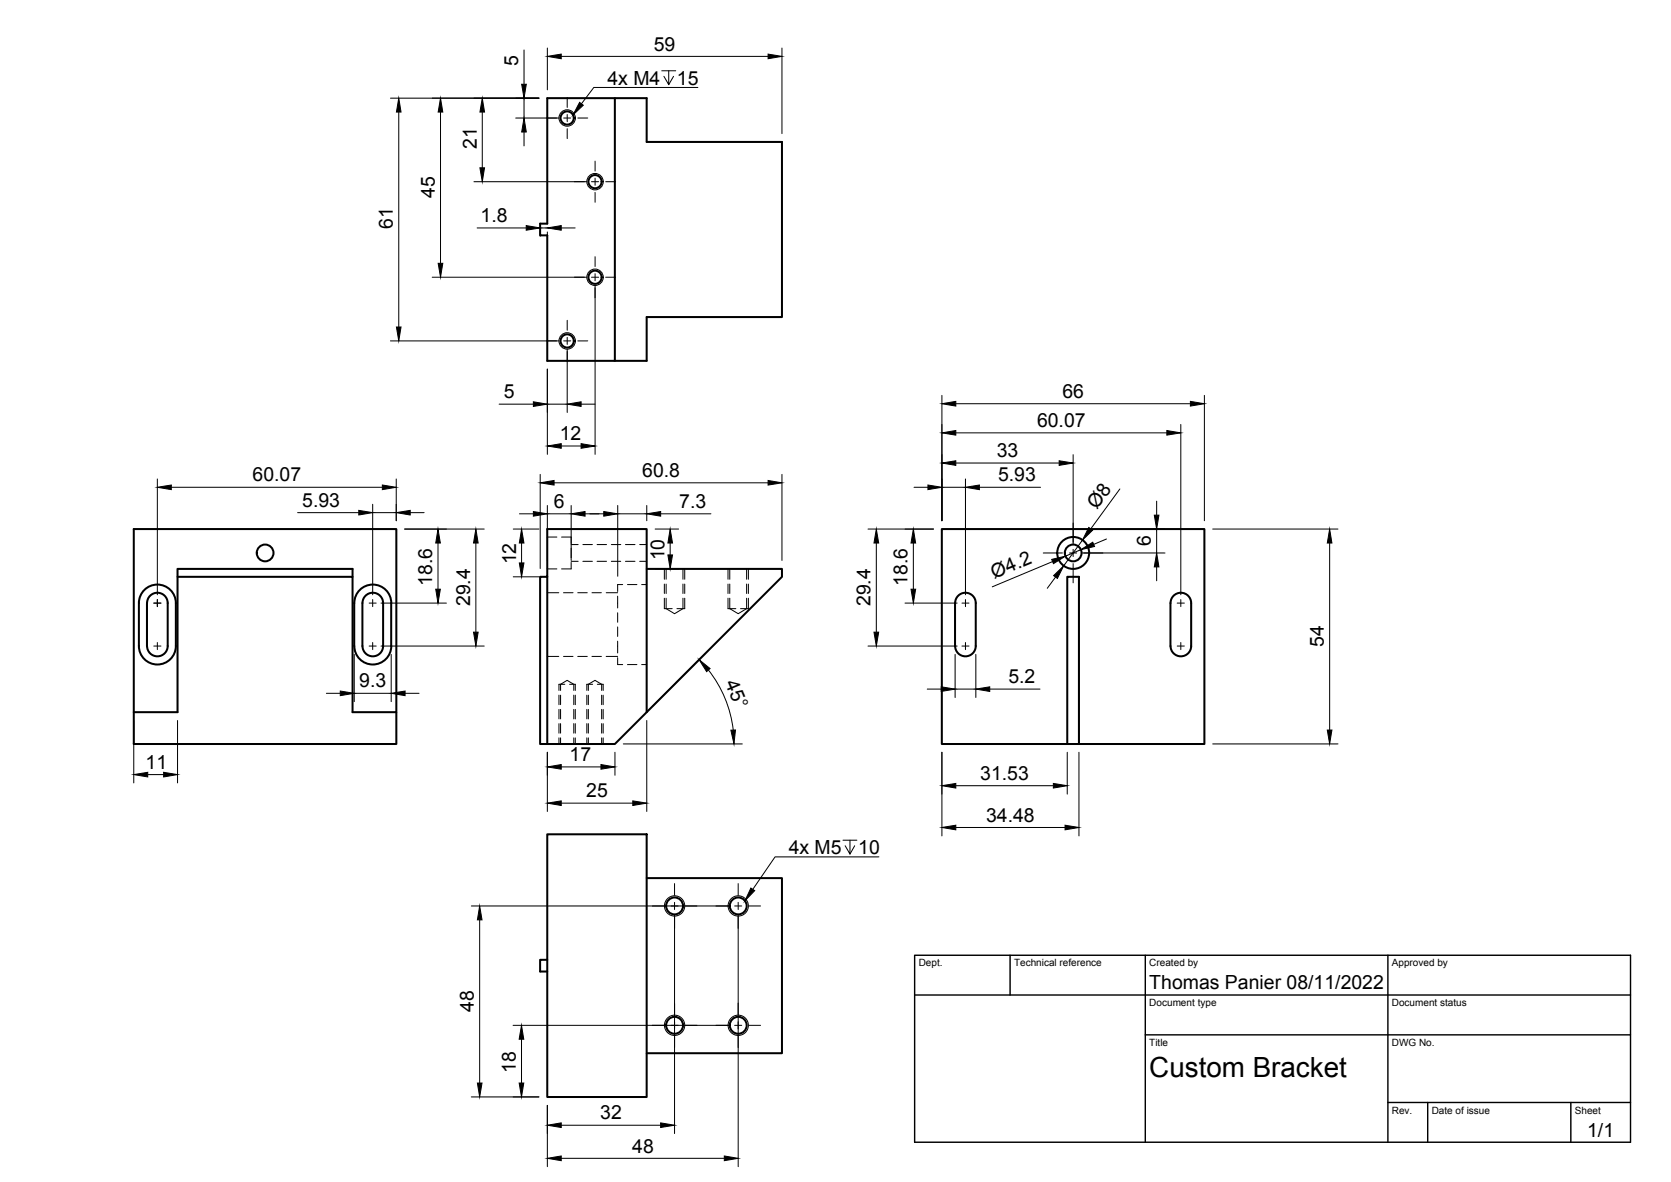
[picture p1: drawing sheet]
<svg xmlns="http://www.w3.org/2000/svg" width="420mm" height="297mm" viewBox="0 0 420 297" stroke-linecap="round" stroke-linejoin="round" font-family="sans-serif">
<!-- layer: Hidden -->
<g fill="none" stroke="#000" stroke-width=".25">
<path d="M137.6 135h2.4M141.2 135h2.4v1.6M143.6 137.8v2.4M143.6 136.8h1.8M146.6 136.8h2.3M150.1 136.8h2.4M153.7 136.8h2.4M157.3 136.8h2.4M160.8 136.8h1.8M137.6 149h2.9M137.6 143h2.4M141.7 149h2.4"/>
<path d="M143.6 141.3v1.7h-2.4M143.6 141.1h1.8M145.3 149h2.4M146.6 141.1h2.3M148.8 149h2.4M150.1 141.1h2.4M152.4 149h2.9M153.7 141.1h2.4M155.3 149.8v3M155.3 154v2.4M155.3 157.6v2.3M156.6 146.9h-1.3v1.7"/>
<path d="M157.3 141.1h2.4M157.8 146.9h2.3M160.8 141.1h1.8M161.3 146.9h1.3M167 153h2M167.5 150.3v2.7l2.1 1.2 2.1-1.2v-2.7M167.5 143v2.6M167.5 146.8v2.3M170.2 153h2M171.7 143v2.6M171.7 146.8v2.3M183 153h2"/>
<path d="M183.5 150.3v2.7l2.1 1.2 2.1-1.2v-2.7M183.5 143v2.6M183.5 146.8v2.3M186.2 153h2M187.7 143v2.6M187.7 146.8v2.3M137.6 165h2.9M140.5 172h1.5M140.9 173.5v-1.5l1.7-1 1.7 1v1.5M140.9 174.7v2.4M140.9 178.3v2.4M141.7 165h2.4"/>
<path d="M143.2 172h1.5M144.3 174.7v2.4M144.3 178.3v2.4M145.3 165h2.4M147.6 172h1.4M147.9 173.5v-1.5l1.7-1 1.7 1v1.5M147.9 174.7v2.4M147.9 178.3v2.4M148.8 165h2.4M150.2 172h1.5M151.3 174.7v2.4M151.3 178.3v2.4"/>
<path d="M152.4 165h2.9M155.3 165.3v1.7h1.3M155.3 161.1v3M157.8 167h2.3M161.3 167h1.3M140.9 181.8v2.4M140.9 185.4v1.6M144.3 181.8v2.4M144.3 185.4v1.6M147.9 181.8v2.4M147.9 185.4v1.6M151.3 181.8v2.4"/>
<path d="M151.3 185.4v1.6"/>
</g>
<!-- layer: Visible -->
<g fill="none" stroke="#000" stroke-width=".51">
<path d="M154.6 24.7v66h-17v-31.6h-1.8v-2.9h1.8v-31.5h25v11h34v44h-34v11h-8M36 148.6a4.6 4.6 0 0 1 5.2-1.4 4.6 4.6 0 0 1 3 4.3v10.8a4.6 4.6 0 0 1-4.6 4.7 4.6 4.6 0 0 1-4.7-4.6v-10.9a4.6 4.6 0 0 1 1.1-2.9zM37.9 149.5a2.59 2.59 0 0 1 2.8-.3 2.59 2.59 0 0 1 1.5 2.3v10.8a2.6 2.6 0 0 1-2.6 2.6 2.6 2.6 0 0 1-2.6-2.5v-10.9a2.59 2.59 0 0 1 .9-2zM44.6 145h44v34h11.1v-46h-66.1v54h66.1v-8M88.6 145v-2h-44v36h-11M90.2 148.6a4.6 4.6 0 0 1 5.1-1.4 4.6 4.6 0 0 1 3.1 4.3v10.8a4.7 4.7 0 0 1-4.7 4.7 4.7 4.7 0 0 1-4.6-4.6v-10.9a4.6 4.6 0 0 1 1.1-2.9zM92.1 149.5a2.59 2.59 0 0 1 2.8-.3 2.59 2.59 0 0 1 1.4 2.4v10.7a2.59 2.59 0 0 1-2.6 2.6 2.59 2.59 0 0 1-2.6-2.6v-10.8a2.59 2.59 0 0 1 1-2zM137.6 145h-1.8v42h1.8v-54h25v46l-8 8h-17M162.6 143h34v2l-34 34M241.1 149.5a2.59 2.59 0 0 1 2.8-.3 2.59 2.59 0 0 1 1.4 2.4v10.7a2.59 2.59 0 0 1-2.6 2.6 2.59 2.59 0 0 1-2.5-2.6v-10.8a2.59 2.59 0 0 1 .9-2zM294.9 149.9a2.59 2.59 0 0 1 2.9-.8 2.59 2.59 0 0 1 1.7 2.4v10.8a2.6 2.6 0 0 1-2.6 2.6 2.6 2.6 0 0 1-2.6-2.5v-10.9l.1-.5zM268.4 187h-31.6v-54h66v54h-34.4v-42h2.9v42"/>
<path d="M137.6 209.7h25v66h-25zM162.6 220.7h34v44h-34M137.6 241.2h-1.8v2.9h1.8"/>
<circle cx="142.6" cy="29.7" r="1.66"/>
<circle cx="149.6" cy="45.7" r="1.66"/>
<circle cx="149.6" cy="69.7" r="1.66"/>
<circle cx="142.6" cy="85.7" r="1.66"/>
<circle cx="66.7" cy="139" r="2.11"/>
<circle cx="269.8" cy="139" r="2.11"/>
<circle cx="269.8" cy="139" r="4"/>
<circle cx="169.6" cy="227.7" r="2.13"/>
<circle cx="185.6" cy="227.7" r="2.13"/>
<circle cx="169.6" cy="257.7" r="2.13"/>
<circle cx="185.6" cy="257.7" r="2.13"/>
</g>
<!-- layer: Hidden Narrow -->
<g fill="none" stroke="#000" stroke-width=".25">
<path d="M167 143v2.6M167 146.8v2.3M167 150.3v2.7M172.2 143v2.6M172.2 146.8v2.3M172.2 150.3v2.7M183 143v2.6M183 146.8v2.3M183 150.3v2.7M188.2 143v2.6M188.2 146.8v2.3M188.2 150.3v2.7"/>
<path d="M140.5 172v1.5M140.5 174.7v2.4M140.5 178.3v2.4M144.7 172v1.5M144.7 174.7v2.4M144.7 178.3v2.4M147.6 172v1.5M147.6 174.7v2.4M147.6 178.3v2.4M151.7 172v1.5M151.7 174.7v2.4M151.7 178.3v2.4"/>
<path d="M140.5 181.8v2.4M140.5 185.4v1.6M144.7 181.8v2.4M144.7 185.4v1.6M147.6 181.8v2.4M147.6 185.4v1.6M151.7 181.8v2.4M151.7 185.4v1.6"/>
</g>
<!-- layer: Visible Narrow -->
<g fill="none" stroke="#000" stroke-width=".25">
<circle cx="142.6" cy="29.7" r="2.06"/>
<circle cx="149.6" cy="45.7" r="2.06"/>
<circle cx="149.6" cy="69.7" r="2.06"/>
<circle cx="142.6" cy="85.7" r="2.06"/>
<circle cx="169.6" cy="227.7" r="2.55"/>
<circle cx="185.6" cy="227.7" r="2.55"/>
<circle cx="169.6" cy="257.7" r="2.55"/>
<circle cx="185.6" cy="257.7" r="2.55"/>
</g>
<!-- layer: TITLEBLOCK -->
<path d="M230 240.1h180v46.9h-180zM230 250h180M254 240.1v9.9M288 240.1v46.9M349 240.1v46.9M288 260.1h122M349 277.1h61M359 277.1v9.9M395 277.1v9.9" fill="none" stroke="#000" stroke-width=".36"/>
<!-- layer: FD_Dimensions -->
<g fill="none" stroke="#000" stroke-width=".25">
<path d="M131.8 12.6v8.6M137.6 12.1v10.5M141.1 14.2h52M196.6 12.1v21.5M98.2 24.7h37.3M100.3 28.2v54M110.8 28.2v38M121.3 28.2v14M129.7 29.7h10.8M131.8 24.7v5M131.8 33.2v3.5M119.2 45.7h28.3"/>
<path d="M120 57.3h12.3M135.8 58.3v1.1M135.8 57.3h1.8M137.6 58.3v1.1M141.1 57.3h3.5M108.7 69.7h38.8M149.6 71.8v42.4M98.2 85.7h42.3M137.6 92.8v21.4M142.6 87.8v15.9M236.8 99.4v31.5M302.8 99.4v31.5"/>
<path d="M125.5 101.6h8.6M135.8 119.2v23.7M137.6 101.6h5M141.1 112.1h5M146.1 101.6h3.5M196.6 119.2v21.7M240.3 101.5h59M240.3 108.8h53.1M240.3 116.4h26M269.8 114.3v22.5M296.9 106.7v42.8M39.6 120.4v29.1"/>
<path d="M43.1 122.5h53M74.8 128.8h15.4M93.7 126.7v22.8M93.7 128.8h5.9M99.6 120.4v10.5M101.7 133h20.1M103.1 128.8h3.5M110.1 136.5v11.6M119.7 136.5v22.4M129.1 133h6.4M130.6 129.1h3.5M131.1 136.5v5"/>
<path d="M137.6 127v13.9M137.6 129.1h6M139.3 121.3h53.8M143.6 127v13.9M147.1 129.1h4.7M155.3 129.1h7.3M155.3 127v17.8M162.6 127v3.9M164.7 133h5.9M166.1 129.1h12.7M168.5 136.5v3M218.2 133h16.5"/>
<path d="M220.3 136.5v22.4M229.7 136.5v11.6M229.8 122.5h3.5M236.8 122.5h6M242.8 120.4v29.1M246.3 122.5h15.3M271.8 138.1l-3.9 1.7M271.9 139h21M272.2 135.7l-4.7 6.5M278.2 135.5l-3.2 1.3M281.6 122.9l-7.3 10M289.9 133h3"/>
<path d="M290.8 125.9v3.6M290.8 133v6M304.9 133h31.5M334.3 136.5v47M95.8 151.6h16.4M129.1 145h6.4M164.7 143h5.9M227.6 151.6h13.1M264.7 141.1l-15.2 6.4M265.4 145l-2.1 2.8M290.8 142.5v3.5M82.1 174.2h3.5"/>
<path d="M89.1 164.5v11.8M89.1 174.2h9.3M95.8 162.4h26M98.4 164.5v11.8M101.9 174.2h3.5M177.3 164.3l-13.2 13.2M178.1 168.4a29.9 29.9 0 0 1 6.3 15M218.2 162.4h22.5M233.2 173.2h3.5M240.2 164.5v10.8M240.2 173.2h5.2M245.4 164.5v10.8"/>
<path d="M248.9 173.2h12.6M33.6 181.1v15.7M37.1 194.7h4M44.6 181.1v15.7M137.6 189v14.9M141.1 192.7h10M154.6 189v5.8M156.7 187h29.9M162.6 181.1v22.8M236.8 189v21.1M240.3 197.4h24.6M268.4 189v10.6"/>
<path d="M271.3 189v21.1M304.9 187h31.5M141.1 201.8h18M240.3 207.9h27.5M118.5 227.7h65M120.6 231.2v41M169.6 229.8v55.1M185.6 229.8v63.4M129 257.7h54.5M118.5 275.7h17M131.1 261.2v11M137.6 277.8v15.4"/>
<path d="M141.1 282.8h25M141.1 291.1h41"/>
</g>
<g fill="#000" stroke="#000" stroke-width=".25">
<path d="M137.6 14.2l3.5-.6v1.2zM193.1 13.6l3.5 .6-3.5 .6zM100.3 24.7l.5 3.5h-1.1zM110.8 24.7l.5 3.5h-1.1zM121.3 24.7l.5 3.5h-1.1zM131.8 29.7l.5 3.5h-1.1zM131.2 21.2h1.1l-.5 3.5zM120.7 42.2h1.1l-.5 3.5zM132.3 56.7l3.5 .6-3.5 .6zM137.6 57.3l3.5-.6v1.2zM110.2 66.2h1.1l-.5 3.5zM99.7 82.2h1.1l-.5 3.5z"/>
<path d="M134.1 101l3.5 .6-3.5 .5zM137.6 112.1l3.5-.6v1.2zM142.6 101.6l3.5-.6v1.1zM146.1 111.5l3.5 .6-3.5 .6zM236.8 101.5l3.5-.6v1.2zM236.8 108.8l3.5-.6v1.2zM236.8 116.4l3.5-.6v1.2zM266.3 115.8l3.5 .6-3.5 .6zM293.4 108.2l3.5 .6-3.5 .6zM299.3 100.9l3.5 .6-3.5 .6zM39.6 122.5l3.5-.6v1.1zM90.2 128.3l3.5 .5-3.5 .6z"/>
<path d="M96.1 121.9l3.5 .6-3.5 .5zM99.6 128.8l3.5-.5v1.1zM110.1 133l.6 3.5h-1.1zM119.7 133l.5 3.5h-1.1zM131.1 133l.6 3.5h-1.1zM134.1 128.6l3.5 .5-3.5 .6zM135.8 121.3l3.5-.6v1.2zM143.6 129.1l3.5-.5v1.1zM151.8 128.6l3.5 .5-3.5 .6zM162.6 129.1l3.5-.5v1.1zM168.5 133l.6 3.5h-1.2zM167.9 139.5h1.2l-.6 3.5z"/>
<path d="M193.1 120.7l3.5 .6-3.5 .6zM220.3 133l.6 3.5h-1.1zM229.7 133l.5 3.5h-1.1zM233.3 121.9l3.5 .6-3.5 .5zM242.8 122.5l3.5-.6v1.1zM273.8 132.6l.9 .7-2.5 2.4zM271.8 138.1l3-1.8 .4 1zM290.2 129.5h1.2l-.6 3.5zM334.3 133l.6 3.5h-1.2zM109.6 148.1h1.1l-.6 3.5zM119.1 158.9h1.1l-.5 3.5zM130.6 141.5h1.1l-.6 3.5z"/>
<path d="M219.8 158.9h1.1l-.6 3.5zM229.1 148.1h1.1l-.5 3.5zM264.4 140.6l3.5-.8-3 1.9zM264.9 144.7l2.6-2.5-1.6 3.2zM290.8 139l.6 3.5h-1.2zM85.6 173.7l3.5 .5-3.5 .6zM98.4 174.2l3.5-.5v1.1zM175.8 165.8l2.7 2.2-.8 .8zM236.7 172.6l3.5 .6-3.5 .6zM245.4 173.2l3.5-.6v1.2zM33.6 194.7l3.5-.6v1.1zM41.1 194.1l3.5 .6-3.5 .5z"/>
<path d="M137.6 192.7l3.5-.6v1.2zM151.1 192.1l3.5 .6-3.5 .6zM183.8 183.5l1.1-.1-.3 3.6zM236.8 197.4l3.5-.5v1.1zM264.9 196.9l3.5 .5-3.5 .6zM333.7 183.5h1.2l-.6 3.5zM137.6 201.8l3.5-.5v1.1zM159.1 201.3l3.5 .5-3.5 .6zM236.8 207.9l3.5-.5v1.1zM267.8 207.4l3.5 .5-3.5 .6zM120.6 227.7l.6 3.5h-1.2zM120 272.2h1.2l-.6 3.5z"/>
<path d="M130.5 272.2h1.2l-.6 3.5zM131.1 257.7l.6 3.5h-1.2zM137.6 282.8l3.5-.6v1.1zM137.6 291.1l3.5-.6v1.2zM166.1 282.2l3.5 .6-3.5 .5zM182.1 290.5l3.5 .6-3.5 .6z"/>
</g>
<!-- layer: Smart Centers -->
<g fill="none" stroke="#000" stroke-width=".25">
<path d="M137.5 29.7h2.4M141.7 29.7h1.8M142.6 24.5v2.5M142.6 28.8v1.8M142.6 32.3v2.5M145.3 29.7h2.5M144.4 45.7h2.5M148.7 45.7h1.8M149.6 40.5v2.5M149.6 44.8v1.8M149.6 48.4v2.4M152.3 45.7h2.5"/>
<path d="M144.4 69.7h2.5M148.7 69.7h1.8M149.6 64.5v2.5M149.6 68.8v1.8M149.6 72.4v2.4M152.3 69.7h2.5M137.5 85.7h2.4M141.7 85.7h1.8M142.6 80.5v2.5M142.6 84.8v1.8M142.6 88.3v2.5M145.3 85.7h2.5"/>
<path d="M262.3 139h4.8M268.9 139h1.8M269.8 131.5v4.8M269.8 138.1v1.8M272.5 139h4.8M38.7 151.6h1.8M39.6 150.7v1.7M92.8 151.6h1.8M93.7 150.7v1.7M241.9 151.6h1.7M242.8 150.7v1.7M269.8 141.6v4.9"/>
<path d="M296 151.6h1.8M296.9 150.7v1.7M38.7 162.4h1.8M39.6 161.5v1.7M92.8 162.4h1.8M93.7 161.5v1.7M241.9 162.4h1.7M242.8 161.5v1.7M296 162.4h1.8M296.9 161.5v1.7M164 227.7h2.9M168.7 227.7h1.8"/>
<path d="M169.6 222v3M169.6 226.8v1.8M169.6 230.3v3M172.3 227.7h2.9M180 227.7h2.9M184.7 227.7h1.8M185.6 222v3M185.6 226.8v1.8M185.6 230.3v3M188.3 227.7h2.9M164 257.7h2.9M168.7 257.7h1.8"/>
<path d="M169.6 252.1v2.9M169.6 256.8v1.8M172.3 257.7h2.9M180 257.7h2.9M184.7 257.7h1.8M185.6 252.1v2.9M185.6 256.8v1.8M188.3 257.7h2.9M169.6 260.4v2.9M185.6 260.4v2.9"/>
</g>
<!-- layer: Hole Notes -->
<path d="M166.4 17.8h3.5M168.1 17.8v3.5l-1.2-2.1M169.4 19.2l-1.3 2.1M175.5 22h-26.2l-3.1 4.1M212 211.1h3.5M213.7 211.1v3.5l-1.2-2.1M214.9 212.5l-1.2 2.1M221 215.3h-26.1l-5.6 8.2" fill="none" stroke="#000" stroke-width=".25"/>
<path d="M145.7 25.7l1 .7-2.6 2.5zM188.8 223.2l1 .6-2.5 2.6z" fill="#000" stroke="#000" stroke-width=".25"/>
<text font-size="7" x="289" y="270.6">Custom Bracket</text>
<g font-size="4.9">
<text x="130.3" y="16.5" transform="rotate(-90 130.3 16.5)">5</text>
<text x="164.4" y="12.7">59</text>
<text x="152.7" y="21.3">4x M4</text>
<text x="170.2" y="21.3">15</text>
<text x="119.9" y="37.5" transform="rotate(-90 119.9 37.5)">21</text>
<text x="109.3" y="49.8" transform="rotate(-90 109.3 49.8)">45</text>
<text x="98.8" y="57.5" transform="rotate(-90 98.8 57.5)">61</text>
<text x="120.8" y="55.8">1.8</text>
<text x="126.7" y="100.1">5</text>
<text x="267.1" y="100">66</text>
<text x="260.8" y="107.3">60.07</text>
<text x="140.8" y="110.7">12</text>
<text x="161.5" y="119.9">60.8</text>
<text x="250.6" y="114.9">33</text>
<text x="63.5" y="121">60.07</text>
<text x="251" y="121">5.93</text>
<text x="76" y="127.4">5.93</text>
<text x="139.3" y="127.7">6</text>
<text x="170.8" y="127.7">7.3</text>
<text x="275.8" y="128.2" transform="rotate(-54 275.8 128.2)">Ø8</text>
<text x="289.4" y="137.3" transform="rotate(-90 289.4 137.3)">6</text>
<text x="129.8" y="141.8" transform="rotate(-90 129.8 141.8)">12</text>
<text x="167" y="140.8" transform="rotate(-90 167 140.8)">10</text>
<text x="108.7" y="147.2" transform="rotate(-90 108.7 147.2)">18.6</text>
<text x="228.2" y="147.2" transform="rotate(-90 228.2 147.2)">18.6</text>
<text x="250" y="145.6" transform="rotate(-23 250 145.6)">Ø4.2</text>
<text x="118.2" y="152.4" transform="rotate(-90 118.2 152.4)">29.4</text>
<text x="218.9" y="152.4" transform="rotate(-90 218.9 152.4)">29.4</text>
<text x="332.9" y="162.7" transform="rotate(-90 332.9 162.7)">54</text>
<text x="90.3" y="172.8">9.3</text>
<text x="182.3" y="171.6" transform="rotate(67 182.3 171.6)">45°</text>
<text x="253.6" y="171.7">5.2</text>
<text x="143.2" y="191.3">17</text>
<text x="36.6" y="193.3">11</text>
<text x="246.5" y="196">31.53</text>
<text x="147.4" y="200.4">25</text>
<text x="247.9" y="206.5">34.48</text>
<text x="198.3" y="214.6">4x M5</text>
<text x="215.8" y="214.6">10</text>
<text x="289" y="248.5">Thomas Panier 08/11/2022</text>
<text x="119.2" y="254.3" transform="rotate(-90 119.2 254.3)">48</text>
<text x="129.7" y="269.5" transform="rotate(-90 129.7 269.5)">18</text>
<text x="150.9" y="281.3">32</text>
<text x="399.1" y="285.7">1/1</text>
<text x="159" y="289.6">48</text>
</g>
<g font-size="2.5">
<text x="231" y="242.9">Dept.</text>
<text x="255" y="242.9">Technical reference</text>
<text x="289" y="242.9">Created by</text>
<text x="350" y="242.9">Approved by</text>
<text x="289" y="252.8">Document type</text>
<text x="350" y="252.8">Document status</text>
<text x="289" y="262.9">Title</text>
<text x="350" y="262.9">DWG No.</text>
<text x="350" y="279.9">Rev.</text>
<text x="360" y="279.9">Date of issue</text>
<text x="396" y="279.9">Sheet</text>
</g>
</svg>
